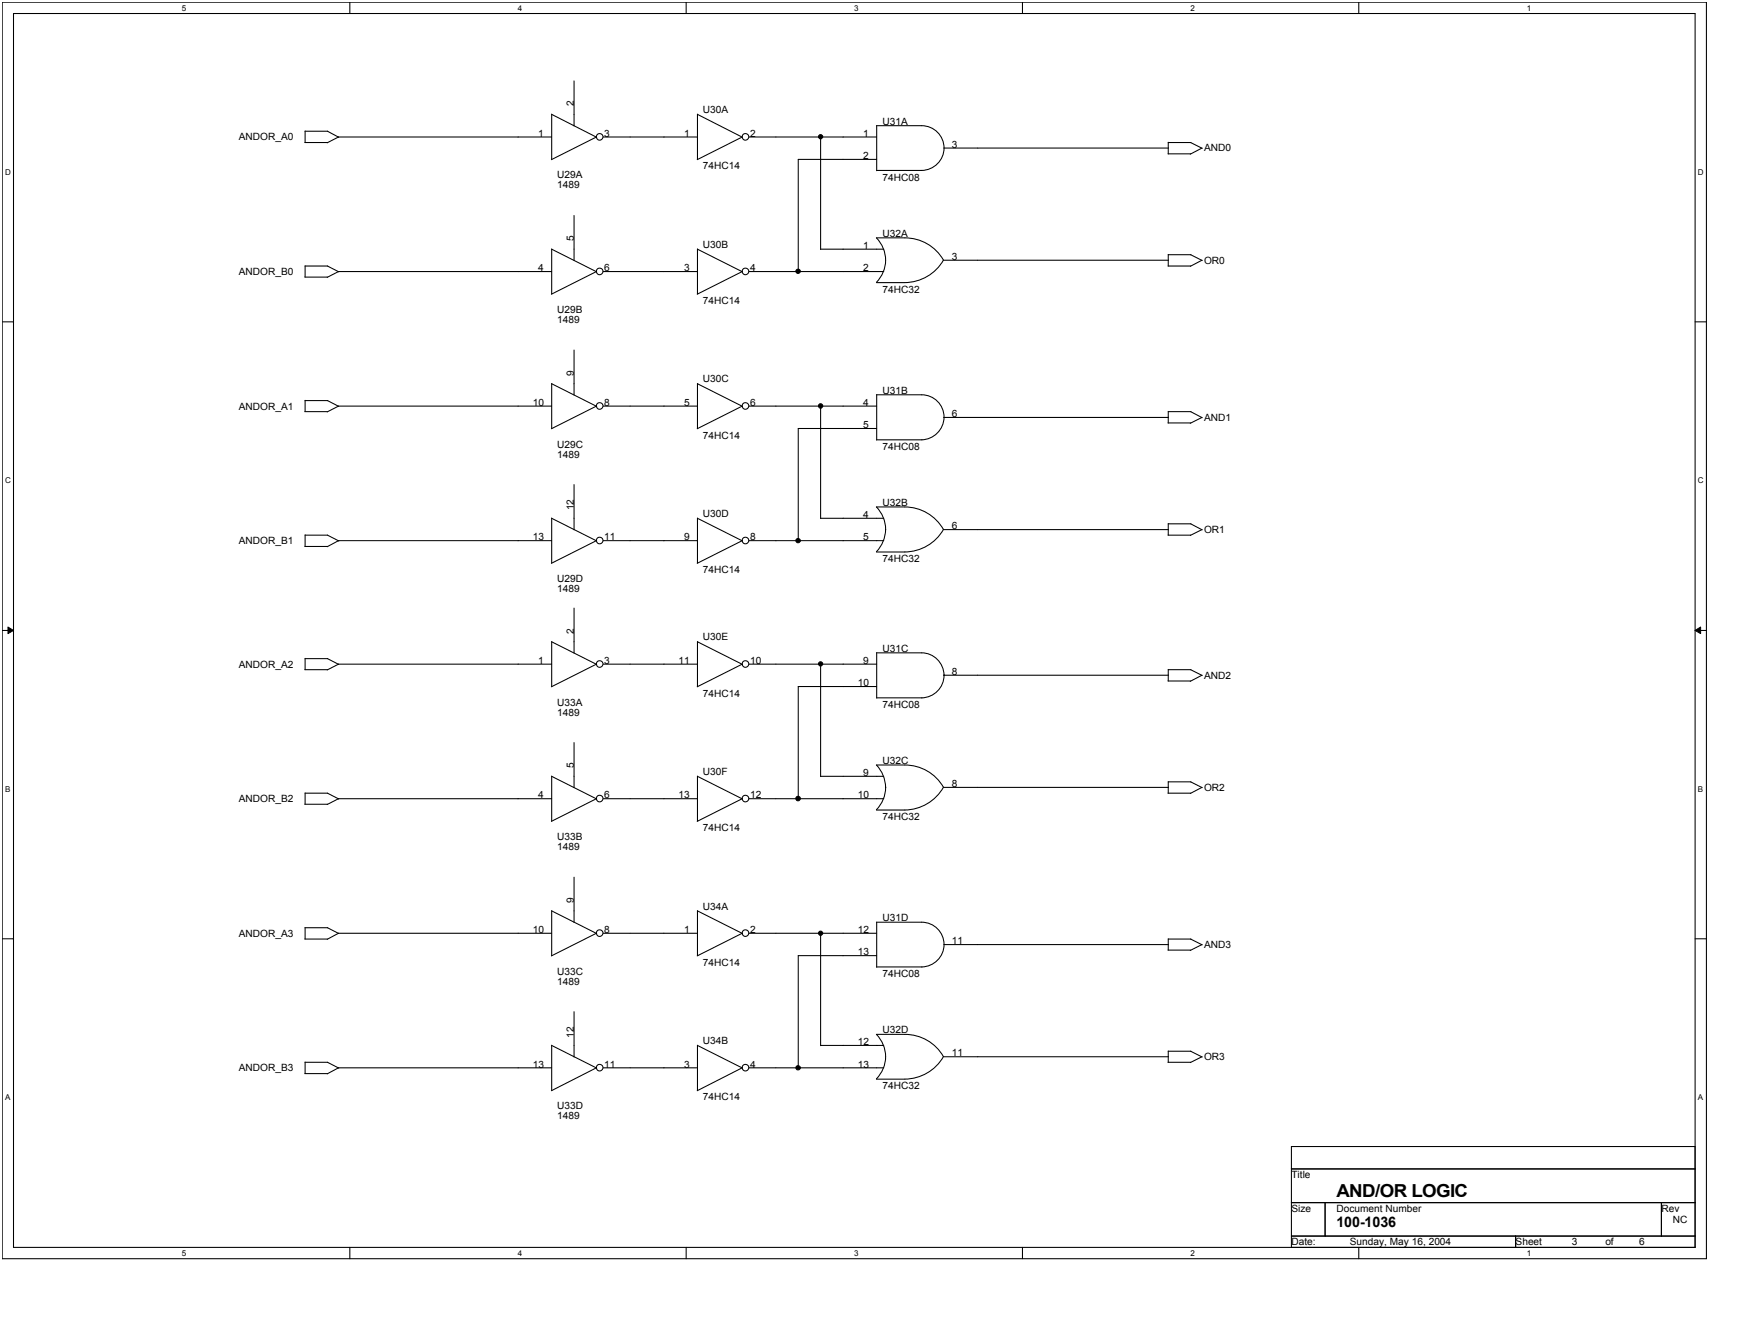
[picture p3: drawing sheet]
<svg xmlns="http://www.w3.org/2000/svg" width="279mm" height="216mm" viewBox="0 0 279 216" stroke-linecap="round" stroke-linejoin="round" font-family="sans-serif">
<path d="M.4 .4h274.1v202h-274.1zM2.2 2.2h270.5v198.3h-270.5z" fill="none" stroke="#000" stroke-width=".17"/>
<g fill="#fff">
<path d="M29.2 .6h.7v1.4h-.7z"/>
<path d="M29.2 200.7h.7v1.4h-.7z"/>
</g>
<path d="M56.3 .4v1.8M56.3 200.5v1.9" fill="none" stroke="#000" stroke-width=".17"/>
<g fill="#fff">
<path d="M83.3 .6h.7v1.4h-.7z"/>
<path d="M83.3 200.7h.7v1.4h-.7z"/>
</g>
<path d="M110.4 .4v1.8M110.4 200.5v1.9" fill="none" stroke="#000" stroke-width=".17"/>
<g fill="#fff">
<path d="M137.4 .6h.7v1.4h-.7z"/>
<path d="M137.4 200.7h.7v1.4h-.7z"/>
</g>
<path d="M164.5 .4v1.8M164.5 200.5v1.9" fill="none" stroke="#000" stroke-width=".17"/>
<g fill="#fff">
<path d="M191.5 .6h.7v1.4h-.7z"/>
<path d="M191.5 200.7h.7v1.4h-.7z"/>
</g>
<path d="M218.6 .4v1.8M218.6 200.5v1.9" fill="none" stroke="#000" stroke-width=".17"/>
<g fill="#fff">
<path d="M245.6 .6h.7v1.4h-.7z"/>
<path d="M245.6 200.7h.7v1.4h-.7z"/>
<path d="M.8 26.9h.9v1.4h-.9z"/>
<path d="M273.1 26.9h.9v1.4h-.9z"/>
<path d="M.8 76.5h.9v1.4h-.9z"/>
<path d="M273.1 76.5h.9v1.4h-.9z"/>
</g>
<path d="M.4 51.7h1.8M272.7 51.7h1.8" fill="none" stroke="#000" stroke-width=".17"/>
<g fill="#fff">
<path d="M.8 126.1h.8v1.4h-.8z"/>
<path d="M273.1 126.1h.8v1.4h-.8z"/>
</g>
<path d="M.4 101.4h1.8M272.7 101.4h1.8" fill="none" stroke="#000" stroke-width=".17"/>
<path d="M1.3 100.8l.9 .6-.9 .5zM272.7 101.4l.8-.6v1.1z" fill="#000"/>
<path d="M1.3 100.8l.9 .6-.9 .5zM272.7 101.4l.8-.6v1.1z" fill="none" stroke="#000" stroke-width=".16"/>
<g fill="#fff">
<path d="M.8 175.7h.8v1.4h-.8z"/>
<path d="M273.1 175.7h.8v1.4h-.8z"/>
</g>
<g fill="none" stroke="#000" stroke-width=".17">
<path d="M88.7 18.3v7.3M88.7 18.4l7.3 3.7M92.3 13v7.2M112.2 18.3v7.3M112.2 18.4l7.2 3.7M49 22.9h3.7M49.1 21.1h3.6M49.1 21.1v1.8M52.7 21.1l1.8 1M88.7 22h-34.2l-1.9 1M92.3 34.6v7.3M95.9 22l-7.2 3.7"/>
<path d="M97 22h15.2M119.4 22l-7.3 3.7M120.5 22h20.5M132 22v18.1M141 20.2h7.3a3.6 3.6 0 0 1 3.6 3.6M141 20.2v7.2M141 27.4h7.3M141 25.6h-12.6v18.1M151.9 23.8a3.7 3.7 0 0 1-3.6 3.6M151.9 23.8h36.1M187.9 24.7h3.6M187.9 22.9h3.7"/>
<path d="M187.9 22.9v1.8M191.5 22.9l1.9 .9M193.3 23.8l-1.8 1M49 44.5h3.7M49.1 42.7v1.8M49.1 42.8h3.6M52.7 42.8l1.8 .9M88.7 43.7h-34.2l-1.9 .9M88.7 40v7.3M88.7 40.1l7.3 3.6M92.3 56.3v7.2M95.9 43.7l-7.2 3.6"/>
<path d="M97 43.7h15.2M112.2 40.1l7.2 3.6M112.2 40v7.3M119.4 43.7l-7.3 3.6M120.5 43.7h21.7M132 40.1h10.2M151.8 41.8a7.1 7.1 0 0 0-6.3-3.6h-4.5a5.1 5.1 0 0 1 0 7.2M151.8 41.8a7.2 7.2 0 0 1-6.3 3.6h-4.5M151.9 41.8h36.1M187.9 42.8h3.6M187.9 40.9v1.9M187.9 40.9h3.7"/>
<path d="M191.5 40.9l1.9 1M193.3 41.8l-1.8 1M49 66.2h3.7M49.1 64.4v1.8M49.1 64.4h3.6M52.7 64.4l1.8 .9M88.7 61.6v7.3M88.7 65.3h-34.2l-1.9 .9M88.7 61.7l7.3 3.6M92.3 77.9v7.3M95.9 65.3l-7.2 3.6M97 65.3h15.2"/>
<path d="M112.2 61.6v7.3M112.2 61.7l7.2 3.6M119.4 65.3l-7.3 3.6M120.5 65.3h20.5M132 65.3v18.1M141 63.5h7.3a3.6 3.6 0 0 1 3.6 3.6M141 63.5v7.2M141 70.7h7.3M141 68.9h-12.6v18.1M151.9 67.1a3.7 3.7 0 0 1-3.6 3.6M151.9 67.1h36.1M187.9 68h3.6"/>
<path d="M187.9 66.2h3.7M187.9 66.1v1.9M191.5 66.2l1.9 .9M193.3 67.1l-1.8 .9M49 87.8h3.7M49.1 86v1.8M49.1 86h3.6M52.7 86l1.8 1M88.7 83.3l7.3 3.7M88.7 83.3v7.2M88.7 86.9h-34.2l-1.9 1M92.3 97.8v7.2"/>
<path d="M95.9 86.9l-7.2 3.7M97 86.9h15.2M112.2 83.3v7.2M112.2 83.3l7.2 3.7M119.4 86.9l-7.3 3.7M120.5 86.9h21.7M132 83.3h10.2M151.8 85.1a7.2 7.2 0 0 0-6.3-3.6h-4.5a5.2 5.2 0 0 1 1.5 3.7l-.2 1-.4 1.1-.9 1.4M151.8 85.1a7.2 7.2 0 0 1-6.3 3.6h-4.5M151.9 85.1h36.1M187.9 86h3.6M187.9 84.2v1.8"/>
<path d="M187.9 84.2h3.7M191.5 84.2l1.9 1M193.3 85.1l-1.8 1M49 107.7h3.7M49.1 105.8v1.9M49.1 105.9h3.6M52.7 105.9l1.8 .9M88.7 106.8h-34.2l-1.9 .9M88.7 103.1v7.3M88.7 103.2l7.3 3.6M92.3 119.4v7.2M95.9 106.8l-7.2 3.6"/>
<path d="M97 106.8h15.2M112.2 103.1v7.3M112.2 103.2l7.2 3.6M119.4 106.8l-7.3 3.6M120.5 106.8h20.5M132 106.8v18M141 104.9h7.3a3.7 3.7 0 0 1 3.6 3.6M141 104.9v7.3M141 112.2h7.3M141 110.4h-12.6v18M151.9 108.5a3.7 3.7 0 0 1-3.6 3.7M151.9 108.5h36.1"/>
<path d="M187.9 109.5h3.6M187.9 107.7h3.7M187.9 107.6v1.9M191.5 107.7l1.9 .9M193.3 108.5l-1.8 1M49 129.3h3.7M49.1 127.5v1.8M49.1 127.5h3.6M52.7 127.5l1.8 .9M88.7 128.4h-34.2l-1.9 .9M88.7 124.8v7.2M88.7 124.8l7.3 3.6"/>
<path d="M95.9 128.4l-7.2 3.6M97 128.4h15.2M112.2 124.8v7.2M112.2 124.8l7.2 3.6M119.4 128.4l-7.3 3.6M120.5 128.4h21.7M132 124.8h10.2M151.8 126.6a7.1 7.1 0 0 0-6.3-3.6h-4.5a5.4 5.4 0 0 1 1.5 3.6v-.1a5.2 5.2 0 0 1-1.5 3.7M151.8 126.5a7.3 7.3 0 0 1-6.3 3.7h-4.5M151.9 126.6h36.1M187.9 127.5h3.6M187.9 125.6v1.9"/>
<path d="M187.9 125.7h3.7M191.5 125.7l1.9 .9M193.3 126.6l-1.8 1M.4 150.9h1.8M49 151h3.7M49.1 149.1v1.9M49.1 149.1h3.6M52.7 149.1l1.8 1M88.7 146.4v7.2M88.7 150h-34.2l-1.9 1M88.7 146.4l7.3 3.7M92.3 141v7.3"/>
<path d="M95.9 150l-7.2 3.7M97 150h15.2M112.2 146.4v7.2M112.2 146.4l7.2 3.7M119.4 150l-7.3 3.7M120.5 150h20.5M132 150v18.1M141 148.3h7.3a3.6 3.6 0 0 1 3.6 3.6M141 148.3v7.2M141 155.4h7.3M141 153.6h-12.6v18.1M151.9 151.9a3.7 3.7 0 0 1-3.6 3.5"/>
<path d="M151.9 151.9h36.1M187.9 152.7h3.6M187.9 151h3.7M187.9 150.9v1.8M191.5 151l1.9 .9M193.3 151.9l-1.8 .9M272.7 150.9h1.8M49 172.6h3.7M49.1 170.7v1.9M49.1 170.8h3.6M52.7 170.8l1.8 .9M88.7 168v7.3"/>
<path d="M88.7 168.1l7.3 3.6M88.7 171.7h-34.2l-1.9 .9M92.3 162.6v7.3M95.9 171.7l-7.2 3.6M97 171.7h15.2M112.2 168v7.3M112.2 168.1l7.2 3.6M119.4 171.7l-7.3 3.6M120.5 171.7h21.7M132 168.1h10.2M151.8 169.9a7.1 7.1 0 0 0-6.3-3.6h-4.5a5.1 5.1 0 0 1 0 7.1M151.8 169.8a7.2 7.2 0 0 1-6.3 3.7h-4.5"/>
<path d="M151.9 169.9h36.1M187.9 170.8h3.6M187.9 169v1.8M187.9 169h3.7M191.5 169l1.9 .9M193.3 169.9l-1.8 .9M207.7 184.3h65v16.2h-65zM207.7 187.9h65M207.7 193.3h65M207.7 198.7h65M213.1 193.3v5.4M243.8 198.7v1.8"/>
<path d="M267.2 193.3v5.4"/>
<circle cx="96.5" cy="22" r=".54"/>
<circle cx="119.9" cy="22" r=".54"/>
<circle cx="132" cy="22" r=".34"/>
<circle cx="96.5" cy="43.6" r=".54"/>
<circle cx="119.9" cy="43.6" r=".54"/>
<circle cx="128.4" cy="43.6" r=".36"/>
<circle cx="96.5" cy="65.3" r=".54"/>
<circle cx="119.9" cy="65.3" r=".54"/>
<circle cx="132" cy="65.3" r=".35"/>
<circle cx="96.5" cy="86.9" r=".54"/>
<circle cx="119.9" cy="86.9" r=".54"/>
<circle cx="128.4" cy="86.9" r=".36"/>
<circle cx="96.5" cy="106.7" r=".54"/>
<circle cx="119.9" cy="106.7" r=".54"/>
<circle cx="132" cy="106.7" r=".34"/>
<circle cx="96.5" cy="128.4" r=".54"/>
<circle cx="119.9" cy="128.4" r=".54"/>
<circle cx="128.4" cy="128.4" r=".37"/>
<circle cx="96.5" cy="150" r=".54"/>
<circle cx="119.9" cy="150" r=".54"/>
<circle cx="132" cy="150" r=".34"/>
<circle cx="96.5" cy="171.6" r=".54"/>
<circle cx="119.9" cy="171.6" r=".54"/>
<circle cx="128.4" cy="171.7" r=".36"/>
</g>
<g fill="#000">
<circle cx="132" cy="22" r=".34"/>
<circle cx="128.4" cy="43.6" r=".36"/>
<circle cx="132" cy="65.3" r=".35"/>
<circle cx="128.4" cy="86.9" r=".36"/>
<circle cx="132" cy="106.7" r=".34"/>
<circle cx="128.4" cy="128.4" r=".37"/>
<circle cx="132" cy="150" r=".34"/>
<circle cx="128.4" cy="171.7" r=".36"/>
</g>
<text font-size="2.9" x="215" y="192.4">AND/OR LOGIC</text>
<text font-size="2.3" x="215" y="197.3">100-1036</text>
<g font-size="1.6">
<text x="92.3" y="17.1" transform="rotate(-90 92.3 17.1)">2</text>
<text x="38.4" y="22.5">ANDOR_A0</text>
<text x="86.6" y="22">1</text>
<text x="97.2" y="22">3</text>
<text x="110" y="22">1</text>
<text x="113.1" y="18.2">U30A</text>
<text x="120.7" y="22">2</text>
<text x="138.9" y="22">1</text>
<text x="141.9" y="20">U31A</text>
<text x="153.1" y="23.8">3</text>
<text x="89.6" y="28.7">U29A</text>
<text x="113.1" y="27.2">74HC14</text>
<text x="138.9" y="25.6">2</text>
<text x="141.9" y="29.1">74HC08</text>
<text x="193.7" y="24.4">AND0</text>
<text x="89.6" y="30.3">1489</text>
<text x="92.3" y="38.8" transform="rotate(-90 92.3 38.8)">5</text>
<text x="113.1" y="39.8">U30B</text>
<text x="138.9" y="40">1</text>
<text x="141.9" y="38.1">U32A</text>
<text x="153.1" y="41.8">3</text>
<text x="38.4" y="44.2">ANDOR_B0</text>
<text x="86.6" y="43.6">4</text>
<text x="97.2" y="43.6">6</text>
<text x="110" y="43.6">3</text>
<text x="120.7" y="43.6">4</text>
<text x="138.9" y="43.6">2</text>
<text x="141.9" y="47.1">74HC32</text>
<text x="193.7" y="42.4">OR0</text>
<text x="89.6" y="50.3">U29B</text>
<text x="89.6" y="52">1489</text>
<text x="113.1" y="48.9">74HC14</text>
<text x="38.4" y="65.8">ANDOR_A1</text>
<text x="85.7" y="65.2">10</text>
<text x="92.3" y="60.4" transform="rotate(-90 92.3 60.4)">9</text>
<text x="97.2" y="65.2">8</text>
<text x="110" y="65.2">5</text>
<text x="113.1" y="61.5">U30C</text>
<text x="120.7" y="65.2">6</text>
<text x="138.9" y="65.2">4</text>
<text x="141.9" y="63.3">U31B</text>
<text x="89.6" y="72">U29C</text>
<text x="113.1" y="70.5">74HC14</text>
<text x="138.9" y="68.8">5</text>
<text x="153.1" y="67.1">6</text>
<text x="193.7" y="67.6">AND1</text>
<text x="89.6" y="73.6">1489</text>
<text x="141.9" y="72.3">74HC08</text>
<text x="92.3" y="82" transform="rotate(-90 92.3 82)">12</text>
<text x="113.1" y="83.2">U30D</text>
<text x="138.9" y="83.3">4</text>
<text x="141.9" y="81.3">U32B</text>
<text x="38.4" y="87.5">ANDOR_B1</text>
<text x="85.7" y="86.9">13</text>
<text x="97.2" y="86.9">11</text>
<text x="110" y="86.9">9</text>
<text x="120.7" y="86.9">8</text>
<text x="138.9" y="86.9">5</text>
<text x="153.1" y="85.1">6</text>
<text x="193.7" y="85.6">OR1</text>
<text x="89.6" y="93.6">U29D</text>
<text x="89.6" y="95.2">1489</text>
<text x="113.1" y="92.2">74HC14</text>
<text x="141.9" y="90.3">74HC32</text>
<text x="92.3" y="101.9" transform="rotate(-90 92.3 101.9)">2</text>
<text x="38.4" y="107.3">ANDOR_A2</text>
<text x="86.6" y="106.7">1</text>
<text x="97.2" y="106.7">3</text>
<text x="109.1" y="106.7">11</text>
<text x="113.1" y="103">U30E</text>
<text x="120.7" y="106.7">10</text>
<text x="138.9" y="106.7">9</text>
<text x="141.9" y="104.8">U31C</text>
<text x="89.6" y="113.4">U33A</text>
<text x="113.1" y="112">74HC14</text>
<text x="138" y="110.3">10</text>
<text x="141.9" y="113.8">74HC08</text>
<text x="153.1" y="108.5">8</text>
<text x="193.7" y="109.1">AND2</text>
<text x="89.6" y="115.1">1489</text>
<text x="92.3" y="123.5" transform="rotate(-90 92.3 123.5)">5</text>
<text x="113.1" y="124.6">U30F</text>
<text x="138.9" y="124.8">9</text>
<text x="141.9" y="122.8">U32C</text>
<text x="38.4" y="129">ANDOR_B2</text>
<text x="86.6" y="128.4">4</text>
<text x="97.2" y="128.4">6</text>
<text x="109.1" y="128.4">13</text>
<text x="120.7" y="128.4">12</text>
<text x="138" y="128.4">10</text>
<text x="141.9" y="131.8">74HC32</text>
<text x="153.1" y="126.5">8</text>
<text x="193.7" y="127.1">OR2</text>
<text x="89.6" y="135.1">U33B</text>
<text x="89.6" y="136.7">1489</text>
<text x="113.1" y="133.6">74HC14</text>
<text x="85.7" y="150">10</text>
<text x="92.3" y="145.2" transform="rotate(-90 92.3 145.2)">9</text>
<text x="97.2" y="150">8</text>
<text x="110" y="150">1</text>
<text x="113.1" y="146.3">U34A</text>
<text x="120.7" y="150">2</text>
<text x="138" y="150">12</text>
<text x="141.9" y="148">U31D</text>
<text x="38.4" y="150.6">ANDOR_A3</text>
<text x="113.1" y="155.3">74HC14</text>
<text x="138" y="153.6">13</text>
<text x="153.1" y="151.8">11</text>
<text x="193.7" y="152.4">AND3</text>
<text x="89.6" y="156.7">U33C</text>
<text x="89.6" y="158.3">1489</text>
<text x="141.9" y="157.1">74HC08</text>
<text x="92.3" y="166.8" transform="rotate(-90 92.3 166.8)">12</text>
<text x="113.1" y="167.9">U34B</text>
<text x="141.9" y="166.1">U32D</text>
<text x="38.4" y="172.2">ANDOR_B3</text>
<text x="85.7" y="171.6">13</text>
<text x="97.2" y="171.6">11</text>
<text x="110" y="171.6">3</text>
<text x="120.7" y="171.6">4</text>
<text x="138" y="168">12</text>
<text x="138" y="171.6">13</text>
<text x="153.1" y="169.8">11</text>
<text x="193.7" y="170.4">OR3</text>
<text x="89.6" y="178.3">U33D</text>
<text x="89.6" y="180">1489</text>
<text x="113.1" y="176.9">74HC14</text>
<text x="141.9" y="175.1">74HC32</text>
<text x="207.7" y="189.4">Title</text>
<text x="207.7" y="194.8">Size</text>
<text x="215" y="194.8">Document Number</text>
<text x="267.2" y="194.8">Rev</text>
<text x="269.1" y="196.6">NC</text>
<text x="207.7" y="200.1">Date:</text>
<text x="217.1" y="200.1">Sunday, May 16, 2004</text>
<text x="243.8" y="200.1">Sheet</text>
<text x="252.8" y="200.1">3</text>
<text x="258.2" y="200.1">of</text>
<text x="263.6" y="200.1">6</text>
</g>
<g font-size="1.3">
<text x="29.2" y="1.7">5</text>
<text x="83.3" y="1.7">4</text>
<text x="137.4" y="1.7">3</text>
<text x="191.5" y="1.7">2</text>
<text x="245.6" y="1.7">1</text>
<text x=".8" y="28.1">D</text>
<text x="273.1" y="28.1">D</text>
<text x=".8" y="77.6">C</text>
<text x="273.1" y="77.6">C</text>
<text x=".8" y="127.3">B</text>
<text x="273.1" y="127.3">B</text>
<text x=".8" y="176.8">A</text>
<text x="273.1" y="176.8">A</text>
<text x="29.2" y="201.9">5</text>
<text x="83.3" y="201.9">4</text>
<text x="137.4" y="201.9">3</text>
<text x="191.5" y="201.9">2</text>
<text x="245.6" y="201.9">1</text>
</g>
</svg>
